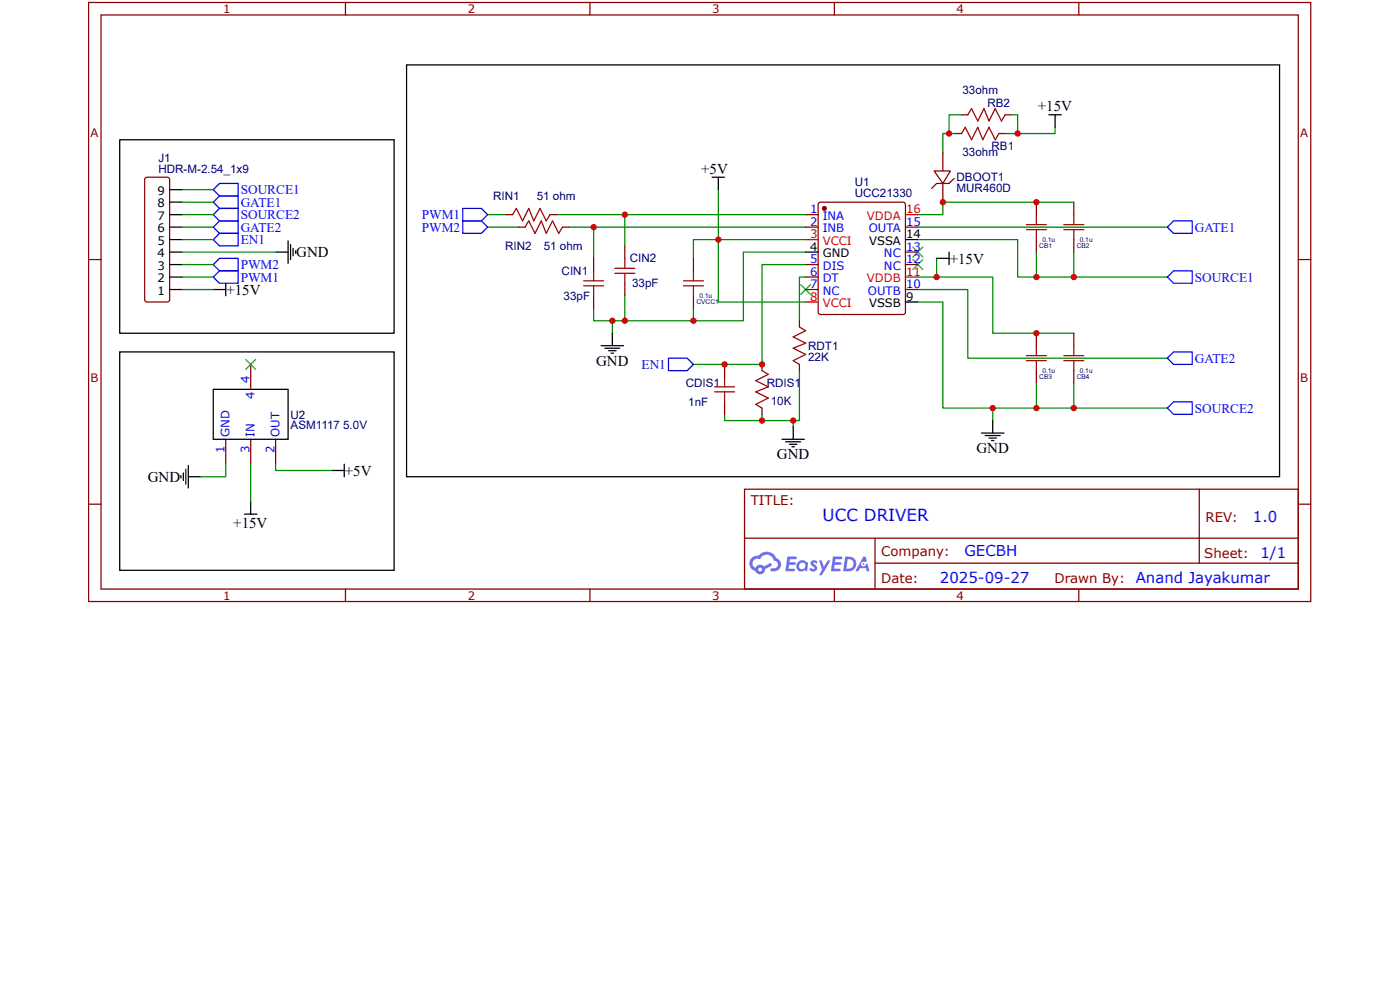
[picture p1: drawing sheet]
<svg xmlns="http://www.w3.org/2000/svg" width="297mm" height="210mm" viewBox="0 0 297 210" stroke-linecap="round" stroke-linejoin="round" font-family="sans-serif">
<g fill="none" stroke="#800" stroke-width=".26">
<path d="M18.8 .5h259.3v127h-259.3zM21.4 3.2h254v121.7h-254zM73.3 .5v2.7M125.1 .5v2.7M177 .5v2.7M228.9 .5v2.7M18.8 55h2.6M275.4 55h2.7M18.8 106.9h2.6M158 103.7h117.4v21.2h-117.4zM158 114.1h117.3M185.6 119.4h89.7"/>
<path d="M185.6 114.1v10.6M254.4 103.7v15.7M275.4 106.9h2.7M73.3 124.9v2.6M125.1 124.9v2.6M177 124.9v2.6M228.9 124.9v2.6"/>
</g>
<g fill="#58f">
<path d="M172.2 118.9l.5-.1 .4 .1 .3 .2-.2 .5a.35 .35 0 0 0-.3-.3 .35 .35 0 0 0-.4 .1l.1 .1a.89 .89 0 0 1 .7 .7 .89 .89 0 0 1-.3 .9 1.08 1.08 0 0 1-1.3-.4l.3-.4 .6 .3 .2-.1v-.2a.92 .92 0 0 1-.6-1.4z"/>
<path d="M173.7 118.8h.6l.5 1.4 .8-1.4h.6l-1.8 3.2h-.7l.7-1.2z"/>
<path d="M167 118h1.8l.2 .1-.1 .4-1.3 .1-.1 .6h1.1l.2 .3-.2 .2h-1.2l-.1 .9h1.2l.2 .2-.2 .3h-1.9z"/>
<path d="M176.7 118h1.7l.3 .1-.1 .4-1.4 .1v.6h1.1l.2 .3-.3 .2h-1.1l-.1 .9h1.2l.2 .2-.2 .3h-1.9z"/>
<path d="M183.2 118h.5l.2 .9-.4 .3a.52 .52 0 0 0-.8 .2 .52 .52 0 0 0 .3 .7 .52 .52 0 0 0 .7-.5l.3-.1 .5 1.6h-.6l-.2-.7h-1.3l-.3 .7h-.7z"/>
<path d="M179.3 118l-.4 3.1h1a1.58 1.58 0 0 0 1.8-1.6 1.58 1.58 0 0 0-1.9-1.5zM179.8 118.6a1.06 1.06 0 0 1 1.2 1.2 1.06 1.06 0 0 1-1.4 .8z"/>
<path d="M169.4 119.1a1.16 1.16 0 0 0-.3 1.6 1.16 1.16 0 0 0 1.7 .2l.4 .2 .2-1.7-.4-.2a1.06 1.06 0 0 0-1.6-.1zM169.4 120a.7 .7 0 0 1 1.4 0 .7 .7 0 0 1-1.4 0z"/>
<path d="M159.5 118.3a1.65 1.65 0 0 0 .8 2.8 1.06 1.06 0 0 0 1.2 .7 1.06 1.06 0 0 0 .8-1.2l1.5-.7-.3-.6-1.4 .8a1.07 1.07 0 0 0-1.8 .3 1.04 1.04 0 0 1-.5-1.4 1.04 1.04 0 0 1 1.5-.4 1.55 1.55 0 0 1 1.5-1 1.55 1.55 0 0 1 1.4 1.3 .86 .86 0 0 1 .8 1.1 .86 .86 0 0 1-1.2 .5 .32 .32 0 0 0-.4 .3 .32 .32 0 0 0 .3 .3 1.48 1.48 0 0 0 1.9-.9 1.48 1.48 0 0 0-.9-1.9 2.29 2.29 0 0 0-3.9-.5l-.8 .1zM160.9 120.8a.4 .4 0 0 1 .8 0 .4 .4 0 0 1-.8 0z"/>
<circle cx="183.2" cy="119.6" r=".2"/>
</g>
<g fill="none" stroke="#000" stroke-width=".26">
<path d="M86.3 13.8h185.2v87.3h-185.2zM151.1 37.6h2.6M152.4 37.6v2.6M222.5 24.3h2.7M223.8 24.3v2.7M198.7 54.8h2.6M201.3 53.4v2.7M127.5 73.3h4.8M128.3 73.8h3.2M129.1 74.3h1.6M129.6 74.9h.6M129.9 70.6v2.7"/>
<path d="M165.9 93.1h4.8M166.7 93.7h3.2M167.5 94.2h1.6M168 94.7h.5M168.3 90.5v2.6M208.2 91.8h4.8M209 92.3h3.2M209.8 92.9h1.6M210.3 93.4h.6M210.6 89.2v2.6"/>
</g>
<g fill="#000">
<path d="M193.7 52.4l2.1 2.1zM193.7 54.5l2.1-2.1z"/>
<path d="M193.7 55l2.1 2.2zM195.8 55l-2.1 2.2z"/>
<path d="M169.9 60.3l2.1 2.1zM169.9 62.4l2.1-2.1z"/>
</g>
<path d="M193.7 52.4l2.1 2.1M193.7 55l2.1 2.2M195.8 52.4l-2.1 2.1M195.8 55l-2.1 2.2M169.9 60.3l2.1 2.1M172 60.3l-2.1 2.1" fill="none" stroke="#3c3" stroke-width=".26"/>
<g fill="none" stroke="#080" stroke-width=".26">
<path d="M202.7 28.3h-2.7v4M223.8 27v1.3h-10.5M103.5 48.2h6.6M103.5 45.5h3.9M118 45.5h52.9M120.6 48.2h50.3M125.9 48.2v6.6M132.6 45.5v6.6M147.1 54.8v-4h5.3v13.2h18.5M152.4 40.2v10.6h18.5M170.9 58.7h-1.3v9.3M170.9 56.1h-9.2v21.2h-14.6"/>
<path d="M170.9 53.4h-13.2v14.6h-25.1M194.7 50.8h21.2v7.9h4v-5.3M194.7 48.2h52.9M198.7 58.7h11.9v11.9h17.2M198.7 54.8v3.9h-4M227.8 53.4v5.3h-7.9M227.8 42.9h-27.8v2.6h-5.3M129.9 68v2.6M132.6 62.7v5.3h-6.7v-2.6M147.1 65.4v2.6M169.6 78.6v10.6h-1.3v1.3M194.7 64h5.3v22.5h19.9"/>
<path d="M194.7 61.4h10.6v14.5h42.3M153.7 87.8v1.4h8M161.7 87.8v1.4h6.6M210.6 86.5v2.7M219.9 81.2v5.3h27.7M227.8 81.2v5.3"/>
</g>
<g fill="none" stroke="#a00000" stroke-width=".26">
<path d="M108.7 45.5l.8-1.3 1.4 2.6 1.3-2.6 1 2.6 1.4-2.6 1.3 2.6 .8-1.3M111.4 48.2l.8-1.4 1.3 2.7 1.3-2.7 1.1 2.7 1.3-2.7 1.3 2.7 .8-1.3M123.8 59.5h4.3M125.9 57.4v2.1M130.4 57.9h4.3M130.4 56.9h4.3M132.6 54.8v2.1M132.6 57.9v2.2M145 59.5h4.2M147.1 57.4v2.1M217.8 48.7h4.2M217.8 47.6h4.2"/>
<path d="M219.9 45.5v2.1M219.9 48.7v2.1M225.7 48.7h4.2M225.7 47.6h4.2M227.8 45.5v2.1M227.8 48.7v2.1M123.8 60.6h4.3M125.9 60.6v2.1M145 60.6h4.2M147.1 60.6v2.1M153.7 79.9v2.1M161.7 78.6l1.3 .8-2.7 1.3 2.7 1.3-2.7 1.1 2.7 1.3-2.7 1.3 1.4 .8"/>
<path d="M169.6 69.3l1.3 .8-2.6 1.3 2.6 1.4-2.6 1 2.6 1.3-2.6 1.4 1.3 .8M217.8 76.5h4.2M217.8 75.4h4.2M219.9 73.3v2.1M219.9 76.5v2.1M225.7 76.5h4.2M225.7 75.4h4.2M227.8 73.3v2.1M227.8 76.5v2.1M151.6 83.1h4.2M151.6 82h4.2M153.7 83.1v2.1"/>
</g>
<g fill="none" stroke="#800" stroke-width=".26">
<path d="M198.2 36.2h3.4l-1.6 2.7zM200 32.3v3.9M200 38.9v4M202.4 37.8l-1.1 1.1h-2.6l-1.1 1.1M107.4 45.5h1.3M110.1 48.2h1.3M116.7 45.5h1.3M119.3 48.2h1.3M125.9 54.8v2.6M132.6 52.1v2.7M147.1 54.8v2.6M173.7 43l.4-.1h17.5l.4 .2 .1 23-.2 .5-17.8 .1-.4-.3-.1-23z"/>
<path d="M219.9 42.9v2.6M219.9 50.8v2.6M227.8 42.9v2.6M227.8 50.8v2.6M125.9 62.7v2.7M132.6 60.1v2.6M147.1 62.7v2.7M153.7 77.3v2.6M161.7 77.3v1.3M169.6 68v1.3M169.6 77.3v1.3M219.9 70.6v2.7"/>
<path d="M219.9 78.6v2.6M227.8 70.6v2.7M227.8 78.6v2.6M153.7 85.2v2.6M161.7 86.5v1.3"/>
</g>
<path d="M98.2 46.8h3.9l1.4 1.4-1.4 1.3h-3.9zM98.2 44.2h3.9l1.4 1.3-1.4 1.3h-3.9zM141.8 75.9h4l1.3 1.4-1.3 1.3h-4z" fill="none" stroke="#00f" stroke-width=".26"/>
<circle cx="174.9" cy="44.2" r=".4" fill="#800"/>
<g fill="none" stroke="#800" stroke-width=".26">
<path d="M30.8 37.7l.4-.1h4.3l.2 .1 .3 .3v25.5l-.1 .3-.3 .2h-4.4l-.3-.1-.2-.3v-25.5zM202.7 28.3h1.3M204 24.3h1.3M211.9 28.3h1.4M213.3 24.3h1.3M170.9 45.5h2.7M170.9 48.2h2.7M170.9 56.1h2.7M170.9 58.7h2.7M192.1 48.2h2.6M192.1 56.1h2.6M192.1 53.4h2.6"/>
<path d="M53.2 77.3v5.3M170.9 61.4h2.7M192.1 61.4h2.6M47.9 93.1v5.3M53.2 93.1v5.3M58.5 93.1v5.3"/>
<circle cx="174.9" cy="44.2" r=".4"/>
</g>
<path d="M170.9 50.8h2.7M192.1 58.7h2.6M192.1 45.5h2.6M170.9 64h2.7" fill="none" stroke="#f00" stroke-width=".26"/>
<g fill="none" stroke="#000" stroke-width=".26">
<path d="M25.4 29.6h58.2v41h-58.2zM36 53.4h2.6M36 50.8h2.6M36 58.7h2.6M36 56.1h2.6M36 48.2h2.6M36 45.5h2.6M36 42.9h2.6M36 40.2h2.6M58.5 53.4h2.6M61.1 51.1v4.7M61.6 51.9v3.1"/>
<path d="M62.2 52.7v1.5M62.7 53.2v.5M170.9 53.4h2.7M192.1 50.8h2.6M25.4 74.6h58.2v46.3h-58.2zM36 61.4h2.6M45.2 61.4h2.7M47.9 60.1v2.6M192.1 64h2.6M39.4 99.5v3.2M40 98.7v4.8M45.2 82.6h15.9v10.5h-15.9z"/>
<path d="M70.4 99.7h2.6M73 98.4v2.7M38.4 100.8v.5M38.9 100.3v1.6M40 101.1h2.6M51.9 109h2.6M53.2 106.4v2.6"/>
</g>
<g fill="none" stroke="#080" stroke-width=".26">
<path d="M204 24.3h-2.7v4M214.6 24.3h1.3v4M38.6 58.7h6.6M38.6 40.2h6.6M38.6 42.9h6.6M38.6 45.5h6.6M38.6 48.2h6.6M38.6 50.8h6.6M38.6 53.4h19.9M38.6 56.1h6.6M227.8 58.7h19.8M38.6 61.4h6.6"/>
<path d="M47.9 98.4v2.7h-5.3M53.2 98.4v8M58.5 98.4v1.3h11.9"/>
</g>
<path d="M52.1 76.2l2.1 2.1zM52.1 78.3l2.1-2.1z" fill="#000"/>
<path d="M52.1 76.2l2.1 2.1M54.2 76.2l-2.1 2.1" fill="none" stroke="#3c3" stroke-width=".26"/>
<path d="M204 28.3l.8-1.3 1.3 2.6 1.3-2.6 1.1 2.6 1.3-2.6 1.3 2.6 .8-1.3M205.3 24.3l.8-1.3 1.3 2.7 1.4-2.7 1 2.7 1.3-2.7 1.4 2.7 .8-1.4" fill="none" stroke="#a00000" stroke-width=".26"/>
<path d="M45.2 58.7l1.4-1.3h3.9v2.7h-3.9zM45.2 56.1l1.4-1.3h3.9v2.6h-3.9zM45.2 50.8l1.4-1.3h3.9v2.6h-3.9zM45.2 48.2l1.4-1.4h3.9v2.7h-3.9zM45.2 45.5l1.4-1.3h3.9v2.6h-3.9zM45.2 42.9l1.4-1.4h3.9v2.7h-3.9zM45.2 40.2l1.4-1.3h3.9v2.6h-3.9zM247.6 48.2l1.4-1.4h3.9v2.7h-3.9zM247.6 58.7l1.4-1.3h3.9v2.7h-3.9zM247.6 75.9l1.4-1.3h3.9v2.7h-3.9zM247.6 86.5l1.4-1.3h3.9v2.6h-3.9z" fill="none" stroke="#00f" stroke-width=".26"/>
<g fill="#c00">
<circle cx="210.6" cy="86.5" r=".66"/>
<circle cx="219.9" cy="70.6" r=".66"/>
<circle cx="198.7" cy="58.7" r=".66"/>
<circle cx="219.9" cy="42.9" r=".66"/>
<circle cx="200" cy="42.9" r=".66"/>
<circle cx="161.7" cy="77.3" r=".66"/>
<circle cx="153.7" cy="77.3" r=".66"/>
<circle cx="161.7" cy="89.2" r=".66"/>
<circle cx="168.3" cy="89.2" r=".66"/>
<circle cx="147.1" cy="68" r=".66"/>
<circle cx="132.6" cy="68" r=".66"/>
<circle cx="129.9" cy="68" r=".66"/>
<circle cx="132.6" cy="45.5" r=".66"/>
<circle cx="125.9" cy="48.2" r=".66"/>
<circle cx="152.4" cy="50.8" r=".66"/>
<circle cx="227.8" cy="86.5" r=".66"/>
<circle cx="219.9" cy="86.5" r=".66"/>
<circle cx="219.9" cy="58.7" r=".66"/>
<circle cx="227.8" cy="58.7" r=".66"/>
<circle cx="215.9" cy="28.3" r=".66"/>
<circle cx="201.3" cy="28.3" r=".66"/>
</g>
<text font-size="3.5" fill="#00f" x="174.5" y="110.5">UCC DRIVER</text>
<g font-size="3.2">
<text x="220.2" y="23.6">+15V</text>
<text x="148.8" y="36.8">+5V</text>
<text x="62.8" y="54.6">GND</text>
<text x="201.5" y="55.9">+15V</text>
<text x="48" y="62.4">+15V</text>
<text x="126.5" y="77.5">GND</text>
<text x="73.2" y="100.9">+5V</text>
<text x="164.8" y="97.4">GND</text>
<text x="207.2" y="96">GND</text>
<text x="31.4" y="102.1">GND</text>
<text x="49.5" y="112">+15V</text>
</g>
<g font-size="3.2" fill="#00f">
<text x="265.8" y="110.7">1.0</text>
<text x="204.6" y="117.8">GECBH</text>
<text x="267.4" y="118.4">1/1</text>
<text x="199.4" y="123.7">2025-09-27</text>
<text x="240.9" y="123.6">Anand Jayakumar</text>
</g>
<g font-size="2.8" fill="#00f">
<text x="51.1" y="41.2">SOURCE1</text>
<text x="51.1" y="46.5">SOURCE2</text>
<text x="51.1" y="43.8">GATE1</text>
<text x="89.5" y="46.5">PWM1</text>
<text x="51.1" y="51.8">EN1</text>
<text x="51.1" y="49.1">GATE2</text>
<text x="89.5" y="49.1">PWM2</text>
<text x="253.5" y="49.1">GATE1</text>
<text x="51.1" y="59.7">PWM1</text>
<text x="51.1" y="57">PWM2</text>
<text x="253.5" y="59.7">SOURCE1</text>
<text x="253.5" y="76.9">GATE2</text>
<text x="136.1" y="78.2">EN1</text>
<text x="253.5" y="87.5">SOURCE2</text>
</g>
<g font-size="2.8" fill="#800">
<text x="159.3" y="107.2">TITLE:</text>
<text x="255.7" y="110.7">REV:</text>
<text x="187" y="117.8">Company:</text>
<text x="255.5" y="118.3">Sheet:</text>
<text x="187" y="123.6">Date:</text>
<text x="223.7" y="123.6">Drawn By:</text>
</g>
<g font-size="2.5" fill="#800">
<text x="47.4" y="2.8">1</text>
<text x="99.2" y="2.8">2</text>
<text x="151.1" y="2.8">3</text>
<text x="202.9" y="2.8">4</text>
<text x="19.2" y="29.1">A</text>
<text x="275.8" y="29.1">A</text>
<text x="19.2" y="81">B</text>
<text x="275.8" y="81">B</text>
<text x="47.4" y="127.1">1</text>
<text x="99.2" y="127.1">2</text>
<text x="151.1" y="127.1">3</text>
<text x="202.9" y="127.1">4</text>
</g>
<g font-size="2.5" fill="#000080">
<text x="204.2" y="19.9">33ohm</text>
<text x="209.5" y="22.6">RB2</text>
<text x="33.6" y="34.4">J1</text>
<text x="204.2" y="33.1">33ohm</text>
<text x="210.3" y="31.8">RB1</text>
<text x="33.6" y="36.8">HDR-M-2.54_1x9</text>
<text x="181.3" y="41.8">UCC21330</text>
<text x="181.3" y="39.4">U1</text>
<text x="202.9" y="40.8">MUR460D</text>
<text x="202.9" y="38.4">DBOOT1</text>
<text x="104.6" y="42.4">RIN1</text>
<text x="113.9" y="42.4">51 ohm</text>
<text x="107.2" y="53">RIN2</text>
<text x="115.4" y="53">51 ohm</text>
<text x="119.2" y="58.3">CIN1</text>
<text x="133.6" y="55.6">CIN2</text>
<text x="119.6" y="63.6">33pF</text>
<text x="134.1" y="60.9">33pF</text>
<text x="171.4" y="76.5">22K</text>
<text x="171.4" y="74.2">RDT1</text>
<text x="145.5" y="82.1">CDIS1</text>
<text x="162.7" y="82.1">RDIS1</text>
<text x="61.6" y="88.8">U2</text>
<text x="146" y="86">1nF</text>
<text x="163.5" y="85.8">10K</text>
<text x="61.6" y="91.1">ASM1117</text>
<text x="72.8" y="91.1">5.0V</text>
</g>
<g font-size="2.5">
<text x="33.4" y="41.3">9</text>
<text x="33.4" y="46.6">7</text>
<text x="33.4" y="43.9">8</text>
<text x="33.4" y="51.9">5</text>
<text x="33.4" y="49.2">6</text>
<text x="171.9" y="53.2">4</text>
<text x="184.4" y="51.9">VSSA</text>
<text x="192.2" y="50.5">14</text>
<text x="33.4" y="59.8">2</text>
<text x="33.4" y="57.2">3</text>
<text x="33.4" y="54.5">4</text>
<text x="174.5" y="54.5">GND</text>
<text x="33.4" y="62.4">1</text>
<text x="184.4" y="65.1">VSSB</text>
<text x="192.2" y="63.8">9</text>
</g>
<g font-size="2.5" fill="#00f">
<text x="171.9" y="45.2">1</text>
<text x="171.9" y="47.9">2</text>
<text x="174.5" y="46.6">INA</text>
<text x="192.2" y="47.9">15</text>
<text x="174.5" y="49.2">INB</text>
<text x="184.3" y="49.2">OUTA</text>
<text x="192.2" y="53.2">13</text>
<text x="171.9" y="55.8">5</text>
<text x="171.9" y="58.5">6</text>
<text x="174.5" y="57.2">DIS</text>
<text x="174.5" y="59.8">DT</text>
<text x="187.5" y="57.2">NC</text>
<text x="187.5" y="54.5">NC</text>
<text x="192.2" y="55.8">12</text>
<text x="171.9" y="61.1">7</text>
<text x="174.5" y="62.4">NC</text>
<text x="184.1" y="62.4">OUTB</text>
<text x="192.2" y="61.1">10</text>
<text x="52.9" y="81.2" transform="rotate(-90 52.9 81.2)">4</text>
<text x="54" y="84.7" transform="rotate(-90 54 84.7)">4</text>
<text x="48.7" y="92.6" transform="rotate(-90 48.7 92.6)">GND</text>
<text x="54" y="92.6" transform="rotate(-90 54 92.6)">IN</text>
<text x="59.3" y="92.6" transform="rotate(-90 59.3 92.6)">OUT</text>
<text x="47.6" y="96" transform="rotate(-90 47.6 96)">1</text>
<text x="52.9" y="96" transform="rotate(-90 52.9 96)">3</text>
<text x="58.2" y="96" transform="rotate(-90 58.2 96)">2</text>
</g>
<g font-size="2.5" fill="#f00">
<text x="183.9" y="46.6">VDDA</text>
<text x="192.2" y="45.2">16</text>
<text x="171.9" y="50.5">3</text>
<text x="174.5" y="51.9">VCCI</text>
<text x="183.9" y="59.8">VDDB</text>
<text x="192.2" y="58.5">11</text>
<text x="171.9" y="63.8">8</text>
<text x="174.5" y="65.1">VCCI</text>
</g>
<g font-size="1.4" fill="#000080">
<text x="220.5" y="52.6">CB1</text>
<text x="221.1" y="51.3">0.1u</text>
<text x="228.4" y="52.6">CB2</text>
<text x="229.1" y="51.3">0.1u</text>
<text x="147.7" y="64.5">CVCC1</text>
<text x="148.4" y="63.2">0.1u</text>
<text x="220.5" y="80.4">CB3</text>
<text x="221.1" y="79.1">0.1u</text>
<text x="228.4" y="80.4">CB4</text>
<text x="229.1" y="79.1">0.1u</text>
</g>
</svg>
